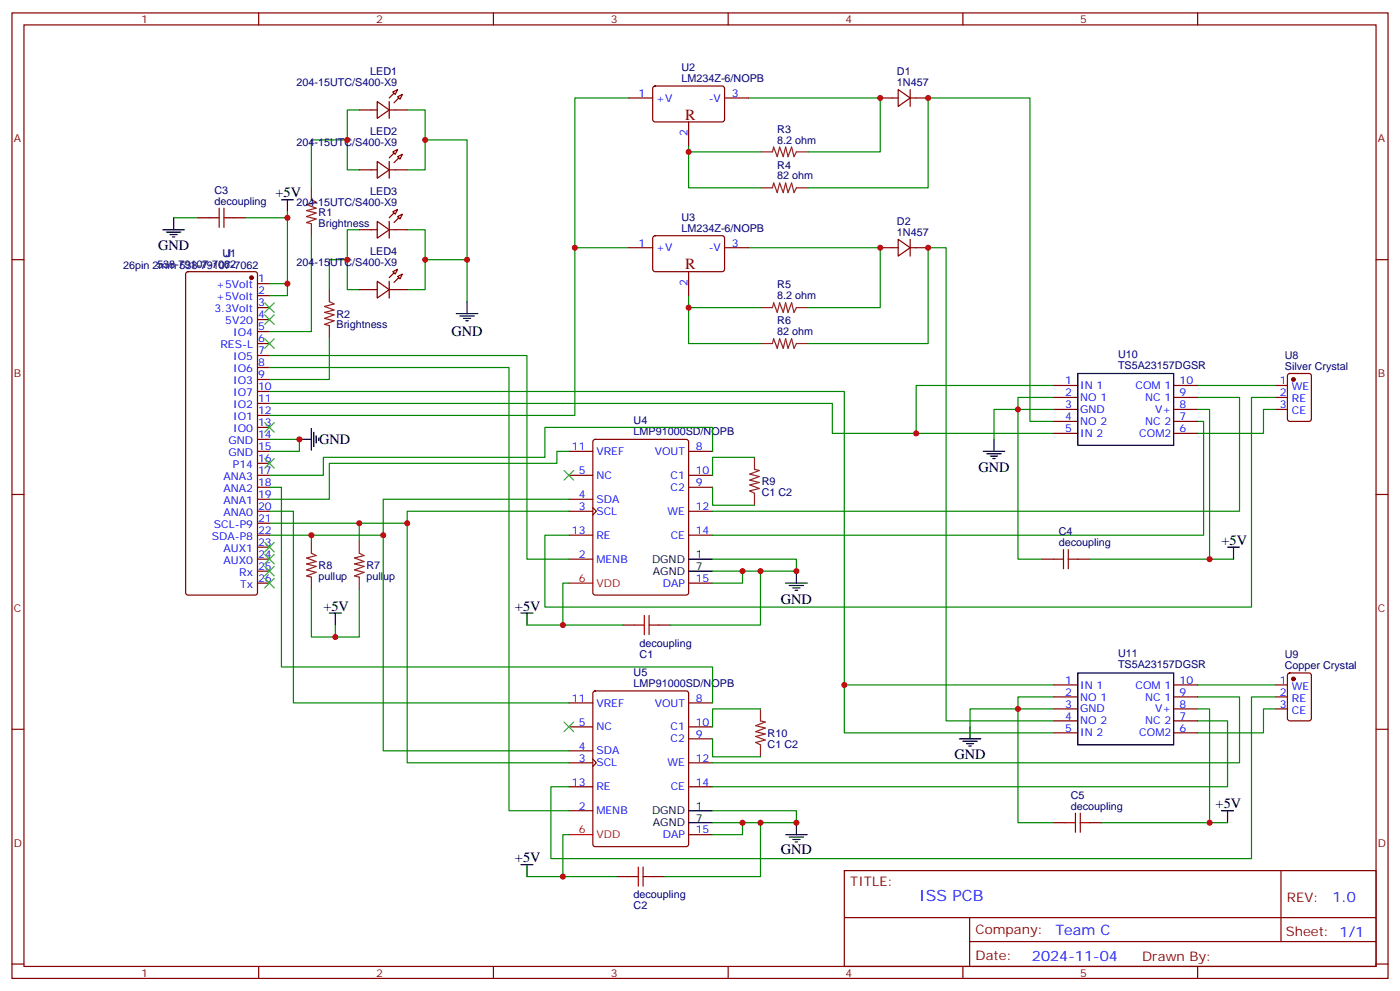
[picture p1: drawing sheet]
<svg xmlns="http://www.w3.org/2000/svg" width="412mm" height="292mm" viewBox="0 0 412 292" stroke-linecap="round" stroke-linejoin="round" font-family="sans-serif">
<g fill="none" stroke="#870000" stroke-width=".35">
<path d="M3.5 3.8h405.4v284.3h-405.4zM7.1 7.3h398.2v277.3h-398.2zM76.2 3.8v3.5M145.3 3.8v3.5M214.5 3.8v3.5M283.6 3.8v3.5M352.8 3.8v3.5M105.8 32.4h5.3M111.1 29.9l3.6 2.5-3.6 2.5zM114.7 32.4h5.2M114.7 29.9v5M115.7 27.1l1.4-.7-.7 1.4z"/>
<path d="M117.1 28.5l1.4-.7-.7 1.4zM185.2 28.9h7.1M192.5 25.5l.5-.2 20 .1 .4 .6v9.5l-.7 .4-20-.1-.4-.6v-9.2zM202.8 35.9v7.1M213.4 28.9h7.1M259.3 28.9h5.3M264.6 26.4l3.5 2.5-3.5 2.4zM268.1 26.4v4.9M268.1 28.9h5.3M105.8 50h5.3M111.1 47.6l3.6 2.4-3.6 2.5zM114.7 47.6v4.9"/>
<path d="M114.7 50h5.2M115.7 44.7l1.4-.7-.7 1.4zM117.1 46.1l1.4-.7-.7 1.4zM3.5 76.5h3.6M58.2 64.1h3.5M68.8 64.1h3.5M105.8 67.7h5.3M111.1 65.2l3.6 2.5-3.6 2.4zM114.7 65.2v4.9M114.7 67.7h5.2M115.7 62.4l1.4-.7-.7 1.4zM117.1 63.8l1.4-.7-.7 1.4z"/>
<path d="M185.2 73h7.1M192.5 69.6l.5-.2 20 .1 .4 .6v9.5l-.7 .4-20-.1-.4-.6v-9.2zM213.4 73h7.1M259.3 73h5.3M264.6 70.5l3.5 2.5-3.5 2.4zM268.1 73h5.3M268.1 70.5v4.9M405.3 76.5h3.6M54.9 80.2l.5-.2h19.7l.7 .4v94.2l-.2 .5-.5 .2h-19.7l-.5-.3-.2-.4v-93.9zM75.8 83.5h3.6M75.8 87.1h3.6M75.8 90.6h3.6"/>
<path d="M75.8 94.1h3.6M75.8 97.6h3.6M105.8 85.3h5.3M111.1 82.8l3.6 2.5-3.6 2.5zM114.7 82.8v5M114.7 85.3h5.2M115.7 80l1.4-.7-.7 1.4zM117.1 81.4l1.4-.7-.7 1.4zM202.8 80v7.1M75.8 101.2h3.6M75.8 104.7h3.6M75.8 108.2h3.6"/>
<path d="M75.8 111.8h3.6M75.8 115.3h3.6M75.8 118.8h3.6M310.4 113.5h7.1M310.4 117.1h7.1M345.7 113.5h7.1M345.7 117.1h7.1M375.7 113.5h3.5M375.7 117.1h3.5M379.5 110.2l.4-.2h5.7l.6 .4 .1 13-.5 .7h-5.9l-.6-.5-.1-12.9zM75.8 122.3h3.6M75.8 125.9h3.6"/>
<path d="M75.8 129.4h3.6M75.8 132.9h3.6M75.8 136.5h3.6M75.8 140h3.6M167.6 132.9h7M167.6 140h7M174.9 129.6l.4-.2h26.8l.7 .4v44.8l-.4 .6-27.1 .1-.6-.5-.1-44.7zM202.8 132.9h7.1M202.8 140h7.1M310.4 120.6h7.1M310.4 124.1h7.1M310.4 127.6h7.1"/>
<path d="M345.7 120.6h7.1M345.7 124.1h7.1M345.7 127.6h7.1M375.7 120.6h3.5M3.5 145.6h3.6M75.8 143.5h3.6M75.8 147h3.6M75.8 150.6h3.6M75.8 154.1h3.6M75.8 157.6h3.6M167.6 147h7M167.6 150.6h7"/>
<path d="M167.6 157.6h7M174.6 149.5l1.1 1.1-1.1 1M202.8 143.5h7.1M202.8 150.6h7.1M202.8 157.6h7.1M405.3 145.6h3.6M75.8 161.1h3.6M75.8 164.7h3.6M75.8 168.2h3.6M75.8 171.7h3.6M167.6 164.7h7M202.8 171.7h7.1"/>
<path d="M306.9 164.7h3.5M317.5 164.7h3.5M183.4 184.1h3.6M194 184.1h3.6M379.5 198.4l.4-.2h5.7l.6 .4 .1 13-.5 .6-5.9 .1-.6-.5-.1-12.9zM3.5 214.8h3.6M167.6 207h7M167.6 214.1h7M174.9 203.7l.4-.2h26.8l.7 .4v44.7l-.4 .7h-27.1l-.6-.4-.1-44.7zM202.8 207h7.1M202.8 214.1h7.1M202.8 217.6h7.1"/>
<path d="M310.4 201.7h7.1M310.4 205.2h7.1M310.4 208.8h7.1M310.4 212.3h7.1M310.4 215.8h7.1M345.7 201.7h7.1M345.7 205.2h7.1M345.7 208.8h7.1M345.7 212.3h7.1M345.7 215.8h7.1M375.7 201.7h3.5M375.7 205.2h3.5"/>
<path d="M375.7 208.8h3.5M405.3 214.8h3.6M167.6 221.1h7M167.6 224.6h7M167.6 238.8h7M167.6 231.7h7M174.6 223.6l1.1 1-1.1 1.1M202.8 224.6h7.1M202.8 231.7h7.1M181.7 258.2h3.5M192.3 258.2h3.5M202.8 245.8h7.1"/>
<path d="M248.7 256.4h156.6v28.2h-156.6zM310.4 242.3h3.6M321 242.3h3.6M377.3 256.4v20.9M248.7 270.2h156.5M285.6 277.3h119.6M285.6 270.2v14.2M3.5 283.9h3.6M76.2 284.6v3.5M145.3 284.6v3.5M214.5 284.6v3.5M283.6 284.6v3.5"/>
<path d="M352.8 284.6v3.5M405.3 283.9h3.6"/>
</g>
<g fill="#870000" stroke="#870000" stroke-width=".35">
<path d="M117.5 28.9l-1.4 1.4z"/>
<path d="M114.7 28.9l1.4-1.5z"/>
<path d="M117.5 46.5l-1.4 1.4z"/>
<path d="M114.7 46.5l1.4-1.4z"/>
<path d="M116.1 65.5l1.4-1.4z"/>
<path d="M114.7 64.1l1.4-1.4z"/>
<path d="M117.5 81.8l-1.4 1.4z"/>
<path d="M114.7 81.8l1.4-1.4z"/>
<circle cx="74.1" cy="81.8" r=".53"/>
<circle cx="381" cy="111.8" r=".53"/>
<circle cx="381" cy="200" r=".53"/>
</g>
<g fill="none" stroke="#000" stroke-width=".35">
<path d="M82.9 58.8h3.5M84.7 58.8v3.6M48 67.7h6.3M49 68.4h4.3M50.1 69.1h2.1M50.8 69.8h.7M51.2 64.1v3.6M134.4 92.4h6.4M135.5 93.1h4.2M136.5 93.8h2.1M137.2 94.5h.7M137.6 88.8v3.6"/>
<path d="M317.5 110h28.2v21.2h-28.2zM88.2 129.4h3.5M91.7 126.2v6.4M92.4 127.3v4.2M93.1 128.3v2.2M93.8 129v.8M289.6 132.9h6.4M290.7 133.6h4.2M291.7 134.3h2.2M292.5 135h.7M292.8 129.4v3.5M202.8 164.7h7.1"/>
<path d="M202.8 168.2h7.1M231.4 171.7h6.4M232.5 172.4h4.2M233.5 173.1h2.2M234.2 173.8h.7M234.6 168.2v3.5M361.6 161.1h3.5M363.4 161.1v3.6M97 180.6h3.5M98.8 180.6v3.5M153.5 180.6h3.5M155.2 180.6v3.5"/>
<path d="M317.5 198.2h28.2v21.2h-28.2zM282.6 217.6h6.3M283.6 218.3h4.3M284.7 219h2.1M285.4 219.7h.7M285.8 214.1v3.5M202.8 238.8h7.1M359.8 238.8h3.6M361.6 238.8v3.5M153.5 254.6h3.5M155.2 254.6v3.6M202.8 242.3h7.1"/>
<path d="M231.4 245.8h6.4M232.5 246.5h4.2M233.5 247.2h2.2M234.2 247.9h.7M234.6 242.3v3.5"/>
</g>
<path d="M167.6 171.7h7M167.6 245.8h7" fill="none" stroke="#f00" stroke-width=".35"/>
<path d="M91.7 55.3v3.5l1.4 .7-2.8 .8 2.8 1-2.8 .7 2.8 .7-2.8 1.1 2.8 .7-2.8 1 1.4 .4v3.5M224 44.7h3.5l.4-1.4 1.1 2.8 .7-2.8 1 2.8 .7-2.8 .7 2.8 1.1-2.8 .7 2.8 .7-1.4h3.5M224 55.3h3.5l.4-1.4 1.1 2.8 .7-2.8 1 2.8 .7-2.8 .7 2.8 1.1-2.8 .7 2.8 .7-1.4h3.5M97 85.3v3.5l1.4 .7-2.8 .7 2.8 1.1-2.8 .7 2.8 .7-2.8 1.1 2.8 .7-2.8 1 1.4 .4v3.5M224 90.6h3.5l.4-1.4 1.1 2.8 .7-2.8 1 2.8 .7-2.8 .7 2.8 1.1-2.8 .7 2.8 .7-1.4h3.5M224 101.2h3.5l.4-1.4 1.1 2.8 .7-2.8 1 2.8 .7-2.8 .7 2.8 1.1-2.8 .7 2.8 .7-1.4h3.5M222.2 134.7v3.5l1.5 .4-2.9 1 2.9 .7-2.9 1.1 2.9 .7-2.9 .7 2.9 1.1-2.9 .7 1.4 .7v3.5M91.7 159.4v3.5l1.4 .7-2.8 .7 2.8 1.1-2.8 .7 2.8 .7-2.8 1.1 2.8 .7-2.8 1 1.4 .4v3.5M105.8 159.4v3.5l1.4 .7-2.8 .7 2.8 1.1-2.8 .7 2.8 .7-2.8 1.1 2.8 .7-2.8 1 1.4 .4v3.5M224 208.8v3.5l1.4 .4-2.8 1 2.8 .7-2.8 1.1 2.8 .7-2.8 .7 2.8 1-2.8 .8 1.4 .7v3.5" fill="none" stroke="#8c2424" stroke-width=".35"/>
<g fill="none" stroke="#008700" stroke-width=".35">
<path d="M105.8 32.4h-3.5v17.6h3.5M119.9 32.4h5.3v17.6h-5.3M185.2 28.9h-15.9v44.1M220.5 28.9h38.8v15.8h-21.2M102.3 41.2h-10.6v14.1M125.2 41.2h12.4v47.6M202.8 43v1.7h21.2M202.8 44.7v10.6h21.2M238.1 55.3h35.3v-26.4h30v95.2h7M51.2 64.1h7M72.3 64.1h12.4M84.7 62.4v21.1h-5.3"/>
<path d="M91.7 69.4v28.2h-12.3M102.3 76.5h-5.3v8.8M105.8 67.7h-3.5v17.6h3.5M119.9 67.7h5.3v17.6h-5.3M125.2 76.5h12.4M185.2 73h-15.9v49.3h-89.9M220.5 73h38.8v17.6h-21.2M84.7 83.5v3.6h-5.3M97 99.4v12.4h-17.6M202.8 87.1v3.5h21.2M202.8 90.6v10.6h21.2M79.4 104.7h75.8v60h12.4"/>
<path d="M79.4 108.2h70.5v130.6h17.7M79.4 118.8h165.8v8.8h65.2M79.4 115.3h169.3v86.4h61.7M238.1 101.2h35.3v-28.2h5.3v139.3h31.7M310.4 117.1h-10.5v47.6h7M310.4 113.5h-40.5v14.1M352.8 117.1h12.3v33.5h-155.2M352.8 113.5h22.9M375.7 117.1h-7v61.7h-208.2v-21.2h7.1M79.4 129.4h8.8v3.5h-8.8M167.6 132.9h-3.6v3.6h-67v10.5h-17.6M209.9 132.9v-7h-49.4v8.8h-65.3v5.3h-15.8"/>
<path d="M222.2 134.7h-12.3v5.3M310.4 120.6h-17.6v8.8M352.8 124.1h1.7v33.5h-144.6M352.8 120.6h3.5v44.1h-35.3M375.7 120.6h-3.5v7h-19.4M79.4 143.5h3.5v52.9h127v10.6M79.4 150.6h7v56.4h81.2M91.7 157.6v1.8M105.8 154.1v5.3M112.9 157.6v63.5h54.7M119.9 154.1v70.5h47.7M167.6 147h-54.7v10.6h-33.5"/>
<path d="M167.6 150.6h-47.7v3.5h-40.5M209.9 143.5v5.3h12.3M91.7 173.5v14.1h7.1v-3.5M105.8 173.5v14.1h-7M167.6 171.7h-1.8v12.4h-10.6M209.9 164.7h24.7v3.5h-24.7M218.7 168.2v3.5h-8.8M224 168.2v15.9h-26.4M356.3 164.7h7.1M165.8 184.1h17.6M209.9 217.6v5.3h14.1M224 208.8h-14.1v5.3"/>
<path d="M248.7 201.7v14.1h61.7M310.4 208.8h-24.6v5.3M310.4 205.2h-10.5v37.1h10.5M352.8 205.2h12.3v19.4h-155.2M352.8 212.3h8.8v19.4h-151.7M352.8 208.8h3.5v33.5h-31.7M352.8 201.7h22.9M375.7 208.8h-3.5v7h-19.4M375.7 205.2h-7v47.7h-206.4v-21.2h5.3M209.9 238.8h24.7v3.5h-24.7M165.8 258.2h15.9M167.6 245.8h-1.8v12.4h-10.6"/>
<path d="M218.7 242.3v3.5h-8.8M224 242.3v15.9h-28.2M356.3 242.3h5.3"/>
</g>
<g fill="none" stroke="#3c3" stroke-width=".35">
<path d="M78 99.8l2.8 2.8M78 92.7l2.8 2.8M78 89.2l2.8 2.8M80.8 99.8l-2.8 2.8M80.8 92.7l-2.8 2.8M80.8 89.2l-2.8 2.8M78 135l2.8 2.9M78 124.5l2.8 2.8M80.8 135l-2.8 2.9M80.8 124.5l-2.8 2.8M166.2 138.6l2.8 2.8M169 138.6l-2.8 2.8"/>
<path d="M78 159.7l2.8 2.9M80.8 159.7l-2.8 2.9M78 170.3l2.8 2.8M78 166.8l2.8 2.8M78 163.3l2.8 2.8M80.8 170.3l-2.8 2.8M80.8 166.8l-2.8 2.8M80.8 163.3l-2.8 2.8M166.2 212.7l2.8 2.8M169 212.7l-2.8 2.8"/>
</g>
<g fill="none" stroke="#a10000" stroke-width=".35">
<path d="M61.7 64.1h2.9M64.6 61.3v5.7M66 64.1h2.8M66 61.3v5.7M310.4 164.7h2.9M313.3 161.9v5.6M314.7 164.7h2.8M314.7 161.9v5.6M187 184.1h2.8M189.8 181.3v5.6M191.2 184.1h2.8M191.2 181.3v5.6"/>
<path d="M316.8 239.5v5.6M318.2 239.5v5.6M185.2 258.2h2.8M188 255.3v5.7M189.4 258.2h2.9M189.4 255.3v5.7M314 242.3h2.8M318.2 242.3h2.8"/>
</g>
<g fill="#c00">
<circle cx="259.3" cy="28.9" r=".88"/>
<circle cx="202.8" cy="44.7" r=".88"/>
<circle cx="259.3" cy="73" r=".88"/>
<circle cx="273.4" cy="28.9" r=".88"/>
<circle cx="125.2" cy="41.2" r=".88"/>
<circle cx="125.2" cy="76.5" r=".88"/>
<circle cx="137.6" cy="76.5" r=".88"/>
<circle cx="234.6" cy="168.2" r=".88"/>
<circle cx="224" cy="168.2" r=".88"/>
<circle cx="224" cy="242.3" r=".88"/>
<circle cx="218.7" cy="168.2" r=".88"/>
<circle cx="218.7" cy="242.3" r=".88"/>
<circle cx="234.6" cy="242.3" r=".88"/>
<circle cx="169.3" cy="73" r=".88"/>
<circle cx="112.9" cy="157.6" r=".88"/>
<circle cx="119.9" cy="154.1" r=".88"/>
<circle cx="84.7" cy="83.5" r=".88"/>
<circle cx="102.3" cy="76.5" r=".88"/>
<circle cx="273.4" cy="73" r=".88"/>
<circle cx="248.7" cy="201.7" r=".88"/>
<circle cx="269.9" cy="127.6" r=".88"/>
<circle cx="88.2" cy="129.4" r=".88"/>
<circle cx="299.9" cy="120.6" r=".88"/>
<circle cx="299.9" cy="208.8" r=".88"/>
<circle cx="102.3" cy="41.2" r=".88"/>
<circle cx="202.8" cy="90.6" r=".88"/>
<circle cx="84.7" cy="64.1" r=".88"/>
<circle cx="105.8" cy="154.1" r=".88"/>
<circle cx="91.7" cy="157.6" r=".88"/>
<circle cx="98.8" cy="187.6" r=".88"/>
<circle cx="165.8" cy="184.1" r=".88"/>
<circle cx="165.8" cy="258.2" r=".88"/>
<circle cx="356.3" cy="242.3" r=".88"/>
<circle cx="356.3" cy="164.7" r=".88"/>
</g>
<g font-size="4.6" fill="#800">
<text x="201.8" y="35.2">R</text>
<text x="201.8" y="79.3">R</text>
</g>
<text font-size="4.6" fill="#00f" x="270.8" y="265.4">ISS PCB</text>
<g font-size="4.2">
<text x="81.1" y="58.1">+5V</text>
<text x="46.6" y="73.7">GND</text>
<text x="133" y="99.1">GND</text>
<text x="94" y="130.8">GND</text>
<text x="288.2" y="139">GND</text>
<text x="359.8" y="160.4">+5V</text>
<text x="95.2" y="179.8">+5V</text>
<text x="151.7" y="179.8">+5V</text>
<text x="230" y="177.8">GND</text>
<text x="281.2" y="223.7">GND</text>
<text x="358.1" y="238.1">+5V</text>
<text x="230" y="251.5">GND</text>
<text x="151.7" y="253.9">+5V</text>
</g>
<g font-size="4.2" fill="#00f">
<text x="392.5" y="265.7">1.0</text>
<text x="310.9" y="275.2">Team C</text>
<text x="304" y="283">2024-11-04</text>
</g>
<g font-size="3.9" fill="#800">
<text x="250.5" y="261">TITLE:</text>
<text x="379.1" y="265.7">REV:</text>
<text x="287.4" y="275.2">Company:</text>
<text x="378.7" y="275.8">Sheet: 1/1</text>
<text x="287.4" y="282.9">Date:</text>
<text x="336.4" y="282.9">Drawn By:</text>
</g>
<g font-size="3.2" fill="#800">
<text x="41.6" y="6.8">1</text>
<text x="110.8" y="6.8">2</text>
<text x="179.9" y="6.8">3</text>
<text x="249.1" y="6.8">4</text>
<text x="318.2" y="6.8">5</text>
<text x="4.1" y="41.9">A</text>
<text x="405.9" y="41.9">A</text>
<text x="4.1" y="111.1">B</text>
<text x="405.9" y="111.1">B</text>
<text x="4.1" y="180.2">C</text>
<text x="405.9" y="180.2">C</text>
<text x="4.1" y="249.3">D</text>
<text x="405.9" y="249.3">D</text>
<text x="41.6" y="287.6">1</text>
<text x="110.8" y="287.6">2</text>
<text x="179.9" y="287.6">3</text>
<text x="249.1" y="287.6">4</text>
<text x="318.2" y="287.6">5</text>
</g>
<g font-size="3.2" fill="#000080">
<text x="109.1" y="22.1">LED1</text>
<text x="200.7" y="20.9">U2</text>
<text x="264.2" y="22.2">D1</text>
<text x="87.4" y="25.3">204-15UTC/S400-X9</text>
<text x="200.7" y="24.1">LM234Z-6/NOPB</text>
<text x="264.2" y="25.3">1N457</text>
<text x="109.1" y="39.7">LED2</text>
<text x="229" y="39.1">R3</text>
<text x="87.4" y="43">204-15UTC/S400-X9</text>
<text x="229" y="42.3">8.2 ohm</text>
<text x="229" y="52.8">82 ohm</text>
<text x="229" y="49.7">R4</text>
<text x="63.2" y="57.1">C3</text>
<text x="109.1" y="57.4">LED3</text>
<text x="63.2" y="60.3">decoupling</text>
<text x="87.4" y="60.6">204-15UTC/S400-X9</text>
<text x="93.8" y="63.5">R1</text>
<text x="200.7" y="65">U3</text>
<text x="93.8" y="66.7">Brightness</text>
<text x="200.7" y="68.2">LM234Z-6/NOPB</text>
<text x="264.2" y="69.4">1N457</text>
<text x="264.2" y="66.3">D2</text>
<text x="65.5" y="75.7">U1</text>
<text x="66.5" y="75.7">J</text>
<text x="109.1" y="75">LED4</text>
<text x="36.2" y="79.3">26pin 2mm 538-79107-7062</text>
<text x="46.3" y="78.9">538-79107-7062</text>
<text x="87.4" y="78.2">204-15UTC/S400-X9</text>
<text x="229" y="88.1">8.2 ohm</text>
<text x="229" y="84.9">R5</text>
<text x="99.1" y="93.5">R2</text>
<text x="229" y="95.5">R6</text>
<text x="99.1" y="96.7">Brightness</text>
<text x="229" y="98.7">82 ohm</text>
<text x="329.3" y="105.3">U10</text>
<text x="378.5" y="105.7">U8</text>
<text x="329.3" y="108.6">TS5A23157DGSR</text>
<text x="378.5" y="108.8">Silver Crystal</text>
<text x="186.6" y="125">U4</text>
<text x="186.6" y="128.2">LMP91000SD/NOPB</text>
<text x="224.4" y="142.9">R9</text>
<text x="224.4" y="146.1">C1 C2</text>
<text x="311.9" y="160.8">decoupling</text>
<text x="311.9" y="157.6">C4</text>
<text x="93.8" y="167.6">R8</text>
<text x="107.9" y="167.6">R7</text>
<text x="93.8" y="170.8">pullup</text>
<text x="107.9" y="170.8">pullup</text>
<text x="188.4" y="190.4">decoupling</text>
<text x="188.4" y="193.7">C1</text>
<text x="329.3" y="196.8">TS5A23157DGSR</text>
<text x="329.3" y="193.5">U11</text>
<text x="378.5" y="197">Copper Crystal</text>
<text x="378.5" y="193.9">U9</text>
<text x="186.6" y="202.3">LMP91000SD/NOPB</text>
<text x="186.6" y="199.1">U5</text>
<text x="226.1" y="220.2">C1 C2</text>
<text x="226.1" y="217">R10</text>
<text x="315.4" y="238.4">decoupling</text>
<text x="315.4" y="235.2">C5</text>
<text x="186.6" y="264.5">decoupling</text>
<text x="186.6" y="267.7">C2</text>
</g>
<g font-size="3.2" fill="#00f">
<text x="188.1" y="28.5">1</text>
<text x="193.3" y="29.9">+V</text>
<text x="208.8" y="29.9">-V</text>
<text x="215.5" y="28.5">3</text>
<text x="202.5" y="40" transform="rotate(-90 202.5 40)">2</text>
<text x="188.1" y="72.6">1</text>
<text x="193.3" y="74">+V</text>
<text x="208.8" y="74">-V</text>
<text x="215.5" y="72.6">3</text>
<text x="76" y="83.2">1</text>
<text x="63.7" y="84.9">+5Volt</text>
<text x="63.7" y="88.5">+5Volt</text>
<text x="76" y="86.7">2</text>
<text x="202.5" y="84.1" transform="rotate(-90 202.5 84.1)">2</text>
<text x="63.1" y="92">3.3Volt</text>
<text x="66.3" y="95.5">5V20</text>
<text x="76" y="90.2">3</text>
<text x="76" y="93.8">4</text>
<text x="68.7" y="99.1">IO4</text>
<text x="76" y="97.3">5</text>
<text x="76" y="100.8">6</text>
<text x="65" y="102.6">RES-L</text>
<text x="68.7" y="106.1">IO5</text>
<text x="76" y="104.4">7</text>
<text x="76" y="107.9">8</text>
<text x="68.7" y="109.6">IO6</text>
<text x="68.7" y="113.2">IO3</text>
<text x="76" y="111.4">9</text>
<text x="313.7" y="113.2">1</text>
<text x="347.5" y="113.2">10</text>
<text x="377" y="113.2">1</text>
<text x="68.7" y="116.7">IO7</text>
<text x="76" y="114.9">10</text>
<text x="76" y="118.5">11</text>
<text x="313.7" y="116.7">2</text>
<text x="318.2" y="114.6">IN 1</text>
<text x="318.2" y="118.1">NO 1</text>
<text x="334.5" y="114.6">COM 1</text>
<text x="337.3" y="118.1">NC 1</text>
<text x="347.5" y="116.7">9</text>
<text x="377" y="116.7">2</text>
<text x="380.5" y="114.9">WE</text>
<text x="380.5" y="118.5">RE</text>
<text x="68.7" y="120.2">IO2</text>
<text x="68.7" y="123.8">IO1</text>
<text x="76" y="122">12</text>
<text x="76" y="125.5">13</text>
<text x="313.7" y="120.2">3</text>
<text x="313.7" y="123.8">4</text>
<text x="318.2" y="121.6">GND</text>
<text x="318.2" y="125.2">NO 2</text>
<text x="337.3" y="125.2">NC 2</text>
<text x="340.3" y="121.6">V+</text>
<text x="347.5" y="123.8">7</text>
<text x="347.5" y="120.2">8</text>
<text x="377" y="120.2">3</text>
<text x="380.5" y="122">CE</text>
<text x="67.3" y="130.8">GND</text>
<text x="68.7" y="127.3">IO0</text>
<text x="76" y="129">14</text>
<text x="313.7" y="127.3">5</text>
<text x="318.2" y="128.7">IN 2</text>
<text x="335.6" y="128.7">COM2</text>
<text x="347.5" y="127.3">6</text>
<text x="67.3" y="134.3">GND</text>
<text x="68.6" y="137.9">P14</text>
<text x="76" y="132.6">15</text>
<text x="76" y="136.1">16</text>
<text x="168.5" y="132.6">11</text>
<text x="175.7" y="134">VREF</text>
<text x="192.8" y="134">VOUT</text>
<text x="205" y="132.6">8</text>
<text x="65.8" y="141.4">ANA3</text>
<text x="76" y="139.6">17</text>
<text x="76" y="143.2">18</text>
<text x="170.5" y="139.6">5</text>
<text x="175.7" y="141">NC</text>
<text x="197.6" y="141">C1</text>
<text x="205" y="139.6">10</text>
<text x="205" y="143.2">9</text>
<text x="65.8" y="144.9">ANA2</text>
<text x="65.8" y="148.4">ANA1</text>
<text x="76" y="146.7">19</text>
<text x="170.5" y="146.7">4</text>
<text x="175.7" y="148.1">SDA</text>
<text x="197.6" y="144.6">C2</text>
<text x="63" y="155.5">SCL-P9</text>
<text x="65.8" y="152">ANA0</text>
<text x="76" y="150.2">20</text>
<text x="76" y="153.7">21</text>
<text x="170.5" y="150.2">3</text>
<text x="175.7" y="151.6">SCL</text>
<text x="196.6" y="151.6">WE</text>
<text x="205" y="150.2">12</text>
<text x="62.4" y="159">SDA-P8</text>
<text x="76" y="157.3">22</text>
<text x="76" y="160.8">23</text>
<text x="168.5" y="157.3">13</text>
<text x="175.7" y="158.7">RE</text>
<text x="197.6" y="158.7">CE</text>
<text x="205" y="157.3">14</text>
<text x="65.9" y="162.6">AUX1</text>
<text x="65.9" y="166.1">AUX0</text>
<text x="76" y="164.3">24</text>
<text x="76" y="167.9">25</text>
<text x="170.5" y="164.3">2</text>
<text x="175.7" y="165.7">MENB</text>
<text x="70.5" y="169.6">Rx</text>
<text x="70.7" y="173.1">Tx</text>
<text x="76" y="171.4">26</text>
<text x="195.3" y="172.8">DAP</text>
<text x="205" y="171.4">15</text>
<text x="313.7" y="201.4">1</text>
<text x="318.2" y="202.8">IN 1</text>
<text x="334.5" y="202.8">COM 1</text>
<text x="347.5" y="201.4">10</text>
<text x="377" y="201.4">1</text>
<text x="380.5" y="203.1">WE</text>
<text x="168.5" y="206.7">11</text>
<text x="175.7" y="208.1">VREF</text>
<text x="192.8" y="208.1">VOUT</text>
<text x="205" y="206.7">8</text>
<text x="313.7" y="204.9">2</text>
<text x="313.7" y="208.4">3</text>
<text x="318.2" y="206.3">NO 1</text>
<text x="318.2" y="209.8">GND</text>
<text x="337.3" y="206.3">NC 1</text>
<text x="340.3" y="209.8">V+</text>
<text x="347.5" y="208.4">8</text>
<text x="347.5" y="204.9">9</text>
<text x="377" y="204.9">2</text>
<text x="377" y="208.4">3</text>
<text x="380.5" y="206.7">RE</text>
<text x="170.5" y="213.7">5</text>
<text x="175.7" y="215.1">NC</text>
<text x="197.6" y="215.1">C1</text>
<text x="205" y="213.7">10</text>
<text x="313.7" y="211.9">4</text>
<text x="313.7" y="215.5">5</text>
<text x="318.2" y="213.4">NO 2</text>
<text x="337.3" y="213.4">NC 2</text>
<text x="347.5" y="215.5">6</text>
<text x="347.5" y="211.9">7</text>
<text x="380.5" y="210.2">CE</text>
<text x="170.5" y="220.8">4</text>
<text x="197.6" y="218.7">C2</text>
<text x="205" y="217.2">9</text>
<text x="318.2" y="216.9">IN 2</text>
<text x="335.6" y="216.9">COM2</text>
<text x="170.5" y="224.3">3</text>
<text x="175.7" y="222.2">SDA</text>
<text x="175.7" y="225.7">SCL</text>
<text x="196.6" y="225.7">WE</text>
<text x="205" y="224.3">12</text>
<text x="168.5" y="231.4">13</text>
<text x="175.7" y="232.8">RE</text>
<text x="197.6" y="232.8">CE</text>
<text x="205" y="231.4">14</text>
<text x="170.5" y="238.4">2</text>
<text x="175.7" y="239.8">MENB</text>
<text x="205" y="245.5">15</text>
<text x="195.3" y="246.9">DAP</text>
</g>
<g font-size="3.2">
<text x="192.1" y="165.7">DGND</text>
<text x="205" y="164.3">1</text>
<text x="205" y="167.9">7</text>
<text x="192.3" y="169.3">AGND</text>
<text x="192.1" y="239.8">DGND</text>
<text x="205" y="238.4">1</text>
<text x="192.3" y="243.3">AGND</text>
<text x="205" y="241.9">7</text>
</g>
<g font-size="3.2" fill="#f00">
<text x="170.5" y="171.4">6</text>
<text x="175.7" y="172.8">VDD</text>
<text x="170.5" y="245.5">6</text>
<text x="175.7" y="246.9">VDD</text>
</g>
</svg>
